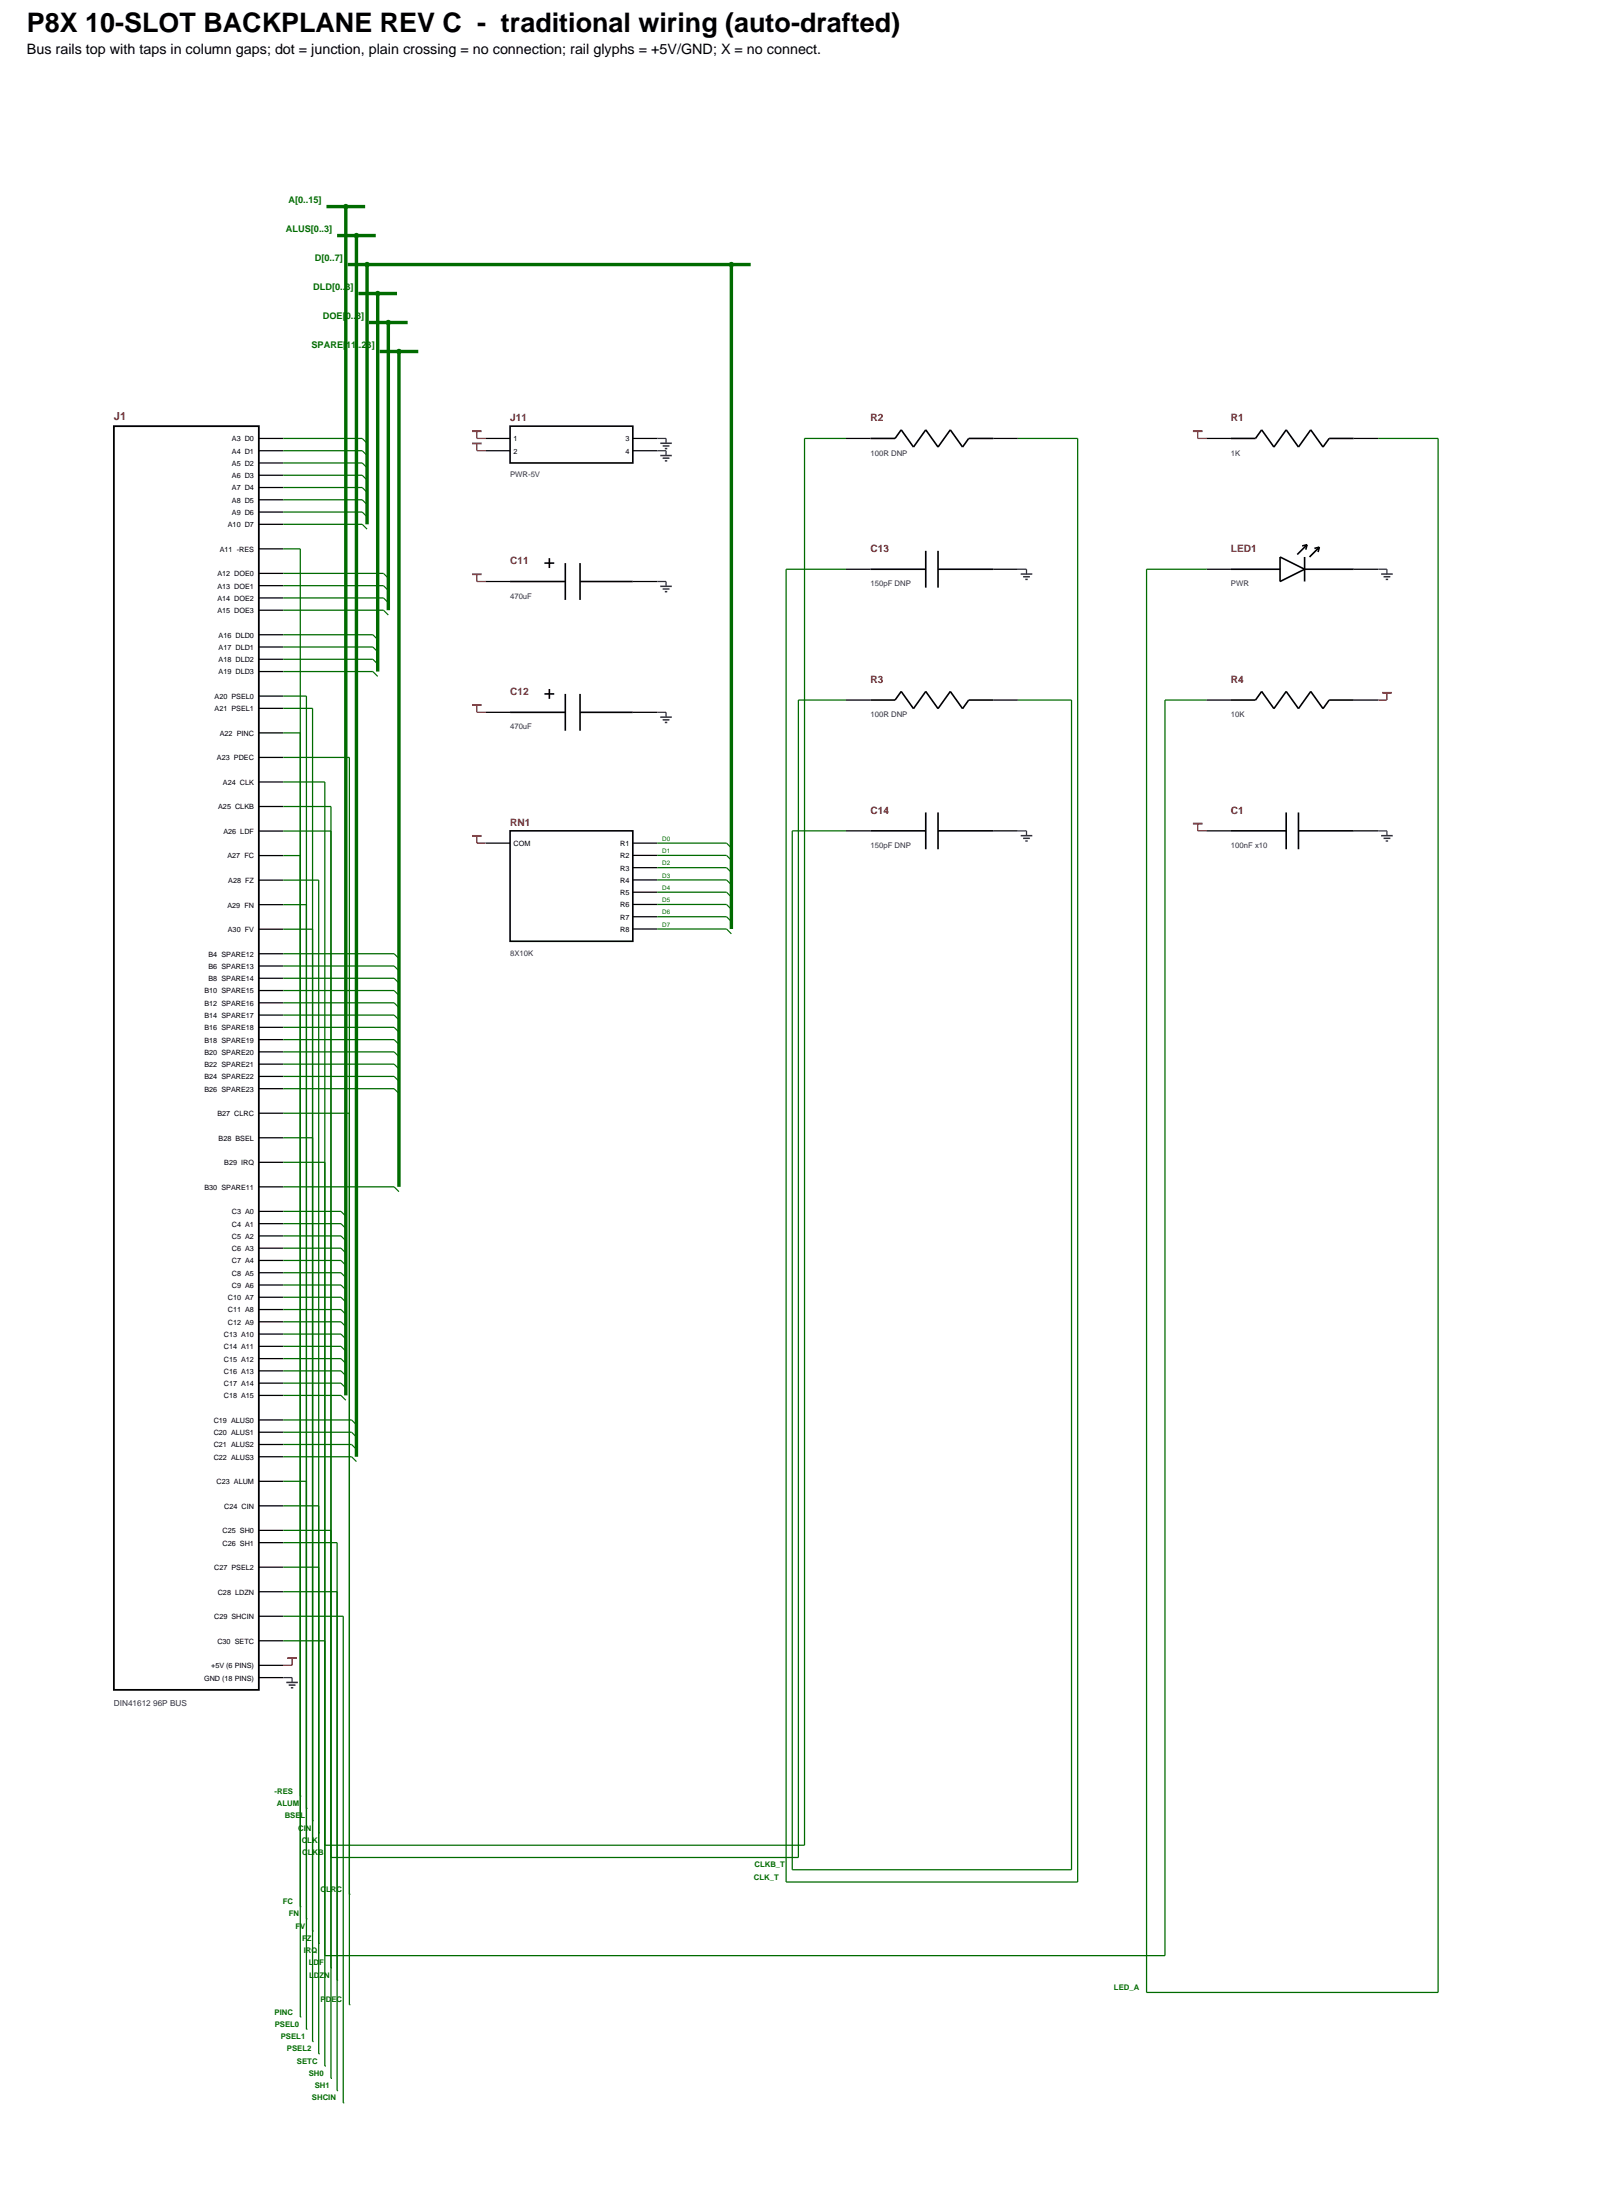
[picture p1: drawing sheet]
<svg xmlns="http://www.w3.org/2000/svg" width="314mm" height="433mm" viewBox="0 0 314 433" stroke-linecap="round" stroke-linejoin="round" font-family="sans-serif">
<g fill="none" stroke="#000" stroke-width=".32">
<path d="M100.3 83.8h24.1v7.3h-24.1zM171.2 86.2h4.8l1.2-1.7 2.4 3.4 2.4-3.4 2.4 3.4 2.4-3.4 2.5 3.4 1.2-1.7h4.8M242 86.2h4.9l1.2-1.7 2.4 3.4 2.4-3.4 2.4 3.4 2.4-3.4 2.4 3.4 1.2-1.7h4.9M100.3 114.4h10.9M107 110.8h2M108 109.8v1.9M111.2 110.8v7.2M114 114.4h10.4M114 110.8v7.2M171.2 112h10.8M182 108.3v7.3M184.4 112h10.9"/>
<path d="M184.4 108.3v7.3M242 112h9.7M251.7 109.5l4.8 2.5-4.8 2.4zM256.5 112h9.7M256.5 109.5v4.9M257 107.1l-1.9 2M257 107.1l-1 .3M257 107.1l-.3 1M259.4 107.6l-1.9 1.9M259.4 107.6l-1 .3M259.4 107.6l-.2 1M107 136.5h2"/>
<path d="M108 135.5v1.9M111.2 136.5v7.2M114 136.5v7.2M171.2 137.7h4.8l1.2-1.7 2.4 3.4 2.4-3.4 2.4 3.4 2.4-3.4 2.5 3.4 1.2-1.7h4.8M242 137.7h4.9l1.2-1.7 2.4 3.4 2.4-3.4 2.4 3.4 2.4-3.4 2.4 3.4 1.2-1.7h4.9M100.3 140.1h10.9M114 140.1h10.4M182 159.8v7.2M184.4 159.8v7.2M252.9 159.8v7.2M255.3 159.8v7.2M100.3 163.4h24.1v21.7h-24.1z"/>
<path d="M171.2 163.4h10.8M184.4 163.4h10.9M242 163.4h10.9M255.3 163.4h10.9"/>
</g>
<g fill="none" stroke="#000" stroke-width=".25">
<path d="M50.9 86.2h4.8M50.9 88.6h4.8M50.9 91.1h4.8M50.9 93.5h4.8M50.9 95.9h4.8M50.9 98.3h4.8M95.5 86.2h4.8M95.5 88.6h4.8M124.4 86.2h4.8M124.4 88.6h4.8M166.3 86.2h4.9M195.3 86.2h4.8"/>
<path d="M237.2 86.2h4.8M266.2 86.2h4.8M50.9 100.7h4.8M50.9 103.1h4.8M50.9 107.9h4.8M50.9 112.8h4.8M50.9 115.2h4.8M50.9 117.6h4.8M95.5 114.4h4.8M124.4 114.4h4.8M166.3 112h4.9M195.3 112h4.8"/>
<path d="M237.2 112h4.8M266.2 112h4.8M50.9 120h4.8M50.9 124.8h4.8M50.9 127.3h4.8M50.9 129.7h4.8M50.9 132.1h4.8M50.9 136.9h4.8M50.9 139.3h4.8M166.3 137.7h4.9M195.3 137.7h4.8M237.2 137.7h4.8"/>
<path d="M266.2 137.7h4.8M50.9 144.1h4.8M50.9 149h4.8M50.9 153.8h4.8M50.9 158.6h4.8M95.5 140.1h4.8M124.4 140.1h4.8M50.9 168.3h4.8M50.9 163.4h4.8M50.9 173.1h4.8M50.9 177.9h4.8M95.5 165.8h4.8"/>
<path d="M124.4 165.8h4.8M124.4 168.2h4.8M124.4 170.6h4.8M124.4 173.1h4.8M124.4 175.5h4.8M124.4 177.9h4.8M166.3 163.4h4.9M195.3 163.4h4.8M237.2 163.4h4.8M266.2 163.4h4.8M50.9 182.8h4.8M50.9 187.6h4.8"/>
<path d="M50.9 190h4.8M50.9 192.4h4.8M50.9 194.8h4.8M50.9 197.2h4.8M50.9 199.6h4.8M124.4 180.3h4.8M124.4 182.7h4.8M50.9 202.1h4.8M50.9 204.5h4.8M50.9 206.9h4.8M50.9 209.3h4.8M50.9 211.7h4.8"/>
<path d="M50.9 214.1h4.8M50.9 218.9h4.8M50.9 223.8h4.8M50.9 228.6h4.8M50.9 233.4h4.8M50.9 238.2h4.8M50.9 240.7h4.8M50.9 243.1h4.8M50.9 245.5h4.8M50.9 247.9h4.8M50.9 250.3h4.8M50.9 252.7h4.8"/>
<path d="M50.9 255.1h4.8M50.9 257.6h4.8M50.9 260h4.8M50.9 262.4h4.8M50.9 264.8h4.8M50.9 267.2h4.8M50.9 269.6h4.8M50.9 272h4.8M50.9 274.4h4.8M50.9 279.3h4.8M50.9 281.7h4.8M50.9 284.1h4.8"/>
<path d="M50.9 286.5h4.8M50.9 291.3h4.8M50.9 296.2h4.8M50.9 301h4.8M50.9 303.4h4.8M50.9 308.2h4.8M50.9 313.1h4.8M50.9 317.9h4.8M50.9 322.7h4.8M50.9 327.5h4.8M50.9 329.9h4.8"/>
</g>
<path d="M22.4 83.8h28.5v248.6h-28.5z" fill="none" stroke="#000" stroke-width=".35"/>
<g fill="none" stroke="#006b00" stroke-width=".25">
<path d="M55.7 86.2h15.5M55.7 88.6h15.5M55.7 91.1h15.5M55.7 93.5h15.5M55.7 95.9h15.5M55.7 98.3h15.5M55.7 100.7h15.5M55.7 103.1h15.5M55.7 112.8h19.7M55.7 115.2h19.7M55.7 117.6h19.7M55.7 120h19.7"/>
<path d="M55.7 124.8h17.6M55.7 127.3h17.6M55.7 129.7h17.6M55.7 132.1h17.6M129.2 165.8h13.7M129.2 168.2h13.7M129.2 170.6h13.7M129.2 173.1h13.7M129.2 175.5h13.7M129.2 177.9h13.7M55.7 187.6h21.8M55.7 190h21.8"/>
<path d="M55.7 192.4h21.8M55.7 194.8h21.8M55.7 197.2h21.8M55.7 199.6h21.8M129.2 180.3h13.7M129.2 182.7h13.7M55.7 202.1h21.8M55.7 204.5h21.8M55.7 206.9h21.8M55.7 209.3h21.8M55.7 211.7h21.8M55.7 214.1h21.8"/>
<path d="M55.7 233.4h21.8M55.7 238.2h11.3M55.7 240.7h11.3M55.7 243.1h11.3M55.7 245.5h11.3M55.7 247.9h11.3M55.7 250.3h11.3M55.7 252.7h11.3M55.7 255.1h11.3M55.7 257.6h11.3M55.7 260h11.3M55.7 262.4h11.3"/>
<path d="M55.7 264.8h11.3M55.7 267.2h11.3M55.7 269.6h11.3M55.7 272h11.3M55.7 274.4h11.3M55.7 279.3h13.4M55.7 281.7h13.4M55.7 284.1h13.4M55.7 286.5h13.4"/>
</g>
<g fill="none" stroke="#006b00" stroke-width=".23">
<path d="M71.2 86.2l1 1M71.2 88.6l1 1M71.2 91.1l1 .9M71.2 93.5l1 .9M71.2 95.9l1 .9M71.2 98.3l1 .9M71.2 100.7l1 1M71.2 103.1l1 1M75.4 112.8l1 .9M75.4 115.2l1 .9M75.4 117.6l1 .9M73.3 124.8l1 1"/>
<path d="M73.3 127.3l1 .9M73.3 129.7l1 .9M73.3 132.1l1 .9M75.4 120l1 1M142.9 165.8l.9 1M142.9 168.2l.9 1M142.9 170.6l.9 1M142.9 173.1l.9 .9M142.9 175.5l.9 .9M142.9 177.9l.9 .9M77.5 187.6l.9 .9M77.5 190l.9 .9"/>
<path d="M77.5 192.4l.9 1M77.5 194.8l.9 1M77.5 197.2l.9 1M77.5 199.6l.9 1M142.9 180.3l.9 .9M142.9 182.7l.9 1M77.5 202.1l.9 .9M77.5 204.5l.9 .9M77.5 206.9l.9 .9M77.5 209.3l.9 .9M77.5 211.7l.9 1M77.5 214.1l.9 1"/>
<path d="M67 238.2l1 1M77.5 233.4l.9 1M67 240.7l1 .9M67 243.1l1 .9M67 245.5l1 .9M67 247.9l1 1M67 250.3l1 1M67 252.7l1 1M67 255.1l1 1M67 257.6l1 .9M67 260l1 .9M67 262.4l1 .9"/>
<path d="M67 264.8l1 .9M67 267.2l1 1M67 269.6l1 1M67 272l1 1M67 274.4l1 1M69.1 279.3l1 .9M69.1 281.7l1 .9M69.1 284.1l1 .9M69.1 286.5l1 1"/>
</g>
<path d="M72.2 52v51.1" fill="none" stroke="#006b00" stroke-width=".67" stroke-linecap="butt"/>
<circle cx="72.2" cy="52" r=".53" fill="#006b00"/>
<path d="M143.8 52v130.7" fill="none" stroke="#006b00" stroke-width=".67" stroke-linecap="butt"/>
<circle cx="143.8" cy="52" r=".53" fill="#006b00"/>
<path d="M76.4 63.4v56.6" fill="none" stroke="#006b00" stroke-width=".67" stroke-linecap="butt"/>
<circle cx="76.4" cy="63.4" r=".53" fill="#006b00"/>
<path d="M74.3 57.7v74.4" fill="none" stroke="#006b00" stroke-width=".67" stroke-linecap="butt"/>
<circle cx="74.3" cy="57.7" r=".53" fill="#006b00"/>
<path d="M78.4 69.1v164.3" fill="none" stroke="#006b00" stroke-width=".67" stroke-linecap="butt"/>
<circle cx="78.4" cy="69.1" r=".53" fill="#006b00"/>
<path d="M68 40.6v233.8" fill="none" stroke="#006b00" stroke-width=".67" stroke-linecap="butt"/>
<circle cx="68" cy="40.6" r=".53" fill="#006b00"/>
<path d="M70.1 46.3v240.2" fill="none" stroke="#006b00" stroke-width=".67" stroke-linecap="butt"/>
<circle cx="70.1" cy="46.3" r=".53" fill="#006b00"/>
<path d="M64.2 40.6h7.6M66.3 46.3h7.6M68.4 52h79.2M70.5 57.7h7.6M72.6 63.4h7.6M74.6 69.1h7.6" fill="none" stroke="#006b00" stroke-width=".67" stroke-linecap="butt"/>
<path d="M93.8 84.8v1.4h1.7M93.8 87.2v1.4h1.7M235.5 84.8v1.4h1.7M93.8 112.9v1.5h1.7M93.8 138.7v1.4h1.7M272.7 136.3v1.4h-1.7M93.8 164.4v1.4h1.7M235.5 162v1.4h1.7M57.4 326.1v1.4h-1.7" fill="none" stroke="#b81414" stroke-width=".25"/>
<path d="M92.8 84.8h1.9M92.8 87.2h1.9M234.5 84.8h1.9M92.8 112.9h1.9M92.8 138.7h1.9M271.7 136.3h1.9M92.8 164.4h1.9M234.5 162h1.9M56.5 326.1h1.9" fill="none" stroke="#b81414" stroke-width=".35"/>
<g fill="none" stroke="#006b00" stroke-width=".25">
<path d="M166.3 86.2h-8.1v276.7h-94.3M200.1 86.2h11.8v283.9h-57.3v-258.1h11.7M271 86.2h11.8v305.7h-57.4v-279.9h11.8M55.7 107.9h3.3v288.8M55.7 136.9h4.5v262.2M55.7 139.3h5.8v262.2M166.3 137.7h-9.3v227.6h-91.9M200.1 137.7h10.6v230h-54.9v-204.3h10.5M237.2 137.7h-8.1v246.9h-165.2M55.7 144.1h3.3M55.7 149h13v245.3M55.7 153.8h8.2v252.5"/>
<path d="M55.7 158.6h9.4v250.2M55.7 163.4h9.4M55.7 168.3h3.3M55.7 173.1h7v230.8M55.7 177.9h4.5M55.7 182.8h5.8M55.7 218.9h13M55.7 223.8h5.8M55.7 228.6h8.2M55.7 291.3h4.5M55.7 296.2h7M55.7 301h9.4"/>
<path d="M55.7 303.4h10.6v107.8M55.7 308.2h7M55.7 313.1h10.6M55.7 317.9h11.8v95.7M55.7 322.7h8.2M59 353.3h.1M60.2 355.7h.1M61.5 358.1h.1M59 375h.1M60.2 377.4h.1M61.5 379.8h.1M62.7 360.5h.1"/>
<path d="M68.7 372.6h.1M59 396.7h.1M60.2 399.1h.1M62.7 382.2h.1M65.1 387h.1M66.3 389.5h.1M68.7 394.3h.1M61.5 401.5h.1M62.7 403.9h.1M63.9 406.3h.1M65.1 408.8h.1M66.3 411.2h.1"/>
<path d="M67.5 413.6h.1"/>
</g>
<path d="M129.2 86.2h1.8v1M129.2 88.6h1.8v1M129.2 114.4h1.8v.9M200.1 112h1.7v.9M271 112h1.7v.9M129.2 140.1h1.8v.9M200.1 163.4h1.7v1M271 163.4h1.7v1M55.7 329.9h1.7v1" fill="none" stroke="#0000a6" stroke-width=".25"/>
<g fill="none" stroke="#0000a6" stroke-width=".3">
<path d="M129.8 87.2h2.3M129.8 89.6h2.3M130.3 87.7h1.3M130.3 90.1h1.3M130.7 88.2h.5M130.7 90.6h.5M129.8 115.3h2.3M130.3 115.8h1.3M130.7 116.4h.5M200.7 112.9h2.3M201.2 113.4h1.3M201.6 114h.5"/>
<path d="M271.6 112.9h2.2M272 113.4h1.4M272.5 114h.4M129.8 141h2.3M130.3 141.6h1.3M130.7 142.1h.5M200.7 164.4h2.3M201.2 164.9h1.3M201.6 165.4h.5M271.6 164.4h2.2M272 164.9h1.4M272.5 165.4h.4"/>
<path d="M56.3 330.9h2.3M56.8 331.4h1.3M57.2 331.9h.5"/>
</g>
<text font-size="5.3" x="5.3" y="6.4">P8X 10-SLOT BACKPLANE REV C - traditional wiring (auto-drafted)</text>
<text font-size="2.8" x="5.3" y="10.6">Bus rails top with taps in column gaps; dot = junction, plain crossing = no connection; rail glyphs = +5V/GND; X = no connect.</text>
<text font-size="2.2" fill="#b81414" x="22.4" y="82.7">J1</text>
<g font-size="2" fill="#b81414">
<text x="100.3" y="82.9">J11</text>
<text x="171.2" y="82.9">R2</text>
<text x="242" y="82.9">R1</text>
<text x="100.3" y="111">C11</text>
<text x="171.2" y="108.6">C13</text>
<text x="242" y="108.6">LED1</text>
<text x="100.3" y="136.7">C12</text>
<text x="171.2" y="134.3">R3</text>
<text x="242" y="134.3">R4</text>
<text x="171.2" y="160">C14</text>
<text x="242" y="160">C1</text>
<text x="100.3" y="162.5">RN1</text>
</g>
<g font-size="1.8" fill="#006b00">
<text x="56.7" y="39.9">A[0..15]</text>
<text x="56.2" y="45.6">ALUS[0..3]</text>
<text x="61.9" y="51.3">D[0..7]</text>
<text x="61.6" y="57">DLD[0..3]</text>
<text x="63.5" y="62.7">DOE[0..3]</text>
<text x="61.3" y="68.4">SPARE[11..23]</text>
</g>
<text font-size="1.6" fill="#0000a6" x="22.4" y="335.6">DIN41612 96P BUS</text>
<g font-size="1.5" fill="#0000a6">
<text x="171.2" y="89.6">100R DNP</text>
<text x="242" y="89.6">1K</text>
<text x="100.3" y="93.9">PWR-5V</text>
<text x="100.3" y="117.7">470uF</text>
<text x="171.2" y="115.3">150pF DNP</text>
<text x="242" y="115.3">PWR</text>
<text x="100.3" y="143.5">470uF</text>
<text x="171.2" y="141">100R DNP</text>
<text x="242" y="141">10K</text>
<text x="171.2" y="166.8">150pF DNP</text>
<text x="242" y="166.8">100nF x10</text>
<text x="100.3" y="188">8X10K</text>
</g>
<g font-size="1.5" fill="#006b00">
<text x="54" y="352.8">-RES</text>
<text x="54.4" y="355.2">ALUM</text>
<text x="56" y="357.6">BSEL</text>
<text x="58.6" y="360">CIN</text>
<text x="59.3" y="362.4">CLK</text>
<text x="59.4" y="364.8">CLKB</text>
<text x="148.2" y="369.7">CLK_T</text>
<text x="148.4" y="367.3">CLKB_T</text>
<text x="55.6" y="374.5">FC</text>
<text x="56.8" y="376.9">FN</text>
<text x="63" y="372.1">CLRC</text>
<text x="58.1" y="379.3">FV</text>
<text x="59.4" y="381.7">FZ</text>
<text x="59.7" y="384.2">IRQ</text>
<text x="60.7" y="386.6">LDF</text>
<text x="60.8" y="389">LDZN</text>
<text x="63" y="393.8">PDEC</text>
<text x="219" y="391.4">LED_A</text>
<text x="54" y="396.2">PINC</text>
<text x="54" y="398.6">PSEL0</text>
<text x="55.2" y="401">PSEL1</text>
<text x="56.4" y="403.5">PSEL2</text>
<text x="58.4" y="405.9">SETC</text>
<text x="60.7" y="408.3">SH0</text>
<text x="61.3" y="413.1">SHCIN</text>
<text x="61.9" y="410.7">SH1</text>
</g>
<g font-size="1.4">
<text x="45.6" y="86.8">A3 D0</text>
<text x="45.6" y="89.2">A4 D1</text>
<text x="101" y="86.8">1</text>
<text x="101" y="89.2">2</text>
<text x="123" y="86.8">3</text>
<text x="123" y="89.2">4</text>
<text x="45.6" y="91.6">A5 D2</text>
<text x="45.6" y="94">A6 D3</text>
<text x="45.6" y="96.5">A7 D4</text>
<text x="45.6" y="98.9">A8 D5</text>
<text x="45.6" y="101.3">A9 D6</text>
<text x="44.8" y="103.7">A10 D7</text>
<text x="42.7" y="113.3">A12 DOE0</text>
<text x="43.2" y="108.5">A11 -RES</text>
<text x="42.7" y="115.8">A13 DOE1</text>
<text x="42.7" y="118.2">A14 DOE2</text>
<text x="42.7" y="120.6">A15 DOE3</text>
<text x="43" y="125.4">A16 DLD0</text>
<text x="43" y="127.8">A17 DLD1</text>
<text x="43" y="130.2">A18 DLD2</text>
<text x="42.2" y="137.5">A20 PSEL0</text>
<text x="43" y="132.6">A19 DLD3</text>
<text x="42.2" y="139.9">A21 PSEL1</text>
<text x="42.7" y="149.5">A23 PDEC</text>
<text x="43.2" y="144.7">A22 PINC</text>
<text x="43.8" y="154.4">A24 CLK</text>
<text x="42.9" y="159.2">A25 CLKB</text>
<text x="43.9" y="164">A26 LDF</text>
<text x="101" y="166.4">COM</text>
<text x="121.9" y="166.4">R1</text>
<text x="44.7" y="168.8">A27 FC</text>
<text x="44.9" y="173.7">A28 FZ</text>
<text x="121.9" y="168.8">R2</text>
<text x="121.9" y="171.2">R3</text>
<text x="121.9" y="173.6">R4</text>
<text x="44.7" y="178.5">A29 FN</text>
<text x="121.9" y="176">R5</text>
<text x="121.9" y="178.5">R6</text>
<text x="44.8" y="183.3">A30 FV</text>
<text x="121.9" y="180.9">R7</text>
<text x="121.9" y="183.3">R8</text>
<text x="41" y="188.1">B4 SPARE12</text>
<text x="41" y="190.6">B6 SPARE13</text>
<text x="40.2" y="195.4">B10 SPARE15</text>
<text x="40.2" y="197.8">B12 SPARE16</text>
<text x="41" y="193">B8 SPARE14</text>
<text x="40.2" y="200.2">B14 SPARE17</text>
<text x="40.2" y="202.6">B16 SPARE18</text>
<text x="40.2" y="205">B18 SPARE19</text>
<text x="40.2" y="207.5">B20 SPARE20</text>
<text x="40.2" y="209.9">B22 SPARE21</text>
<text x="40.2" y="212.3">B24 SPARE22</text>
<text x="40.2" y="214.7">B26 SPARE23</text>
<text x="42.7" y="219.5">B27 CLRC</text>
<text x="43" y="224.3">B28 BSEL</text>
<text x="40.2" y="234">B30 SPARE11</text>
<text x="44.1" y="229.2">B29 IRQ</text>
<text x="45.6" y="238.8">C3 A0</text>
<text x="45.6" y="241.2">C4 A1</text>
<text x="45.6" y="243.6">C5 A2</text>
<text x="45.6" y="246.1">C6 A3</text>
<text x="45.6" y="248.5">C7 A4</text>
<text x="45.6" y="250.9">C8 A5</text>
<text x="44.8" y="255.7">C10 A7</text>
<text x="45.6" y="253.3">C9 A6</text>
<text x="44" y="262.9">C13 A10</text>
<text x="44.8" y="258.1">C11 A8</text>
<text x="44.8" y="260.5">C12 A9</text>
<text x="44" y="265.4">C14 A11</text>
<text x="44" y="267.8">C15 A12</text>
<text x="44" y="270.2">C16 A13</text>
<text x="44" y="272.6">C17 A14</text>
<text x="44" y="275">C18 A15</text>
<text x="42" y="279.8">C19 ALUS0</text>
<text x="42" y="282.3">C20 ALUS1</text>
<text x="42" y="284.7">C21 ALUS2</text>
<text x="42" y="287.1">C22 ALUS3</text>
<text x="42.6" y="291.9">C23 ALUM</text>
<text x="44.1" y="296.7">C24 CIN</text>
<text x="43.8" y="301.6">C25 SH0</text>
<text x="43.8" y="304">C26 SH1</text>
<text x="42.1" y="308.8">C27 PSEL2</text>
<text x="42.8" y="313.6">C28 LDZN</text>
<text x="42.1" y="318.4">C29 SHCIN</text>
<text x="42.7" y="323.3">C30 SETC</text>
<text x="41.5" y="328.1">+5V (6 PINS)</text>
<text x="40.1" y="330.5">GND (18 PINS)</text>
</g>
<g font-size="1.2" fill="#006b00">
<text x="130.2" y="165.3">D0</text>
<text x="130.2" y="167.8">D1</text>
<text x="130.2" y="170.2">D2</text>
<text x="130.2" y="172.6">D3</text>
<text x="130.2" y="175">D4</text>
<text x="130.2" y="177.4">D5</text>
<text x="130.2" y="179.8">D6</text>
<text x="130.2" y="182.2">D7</text>
</g>
</svg>
